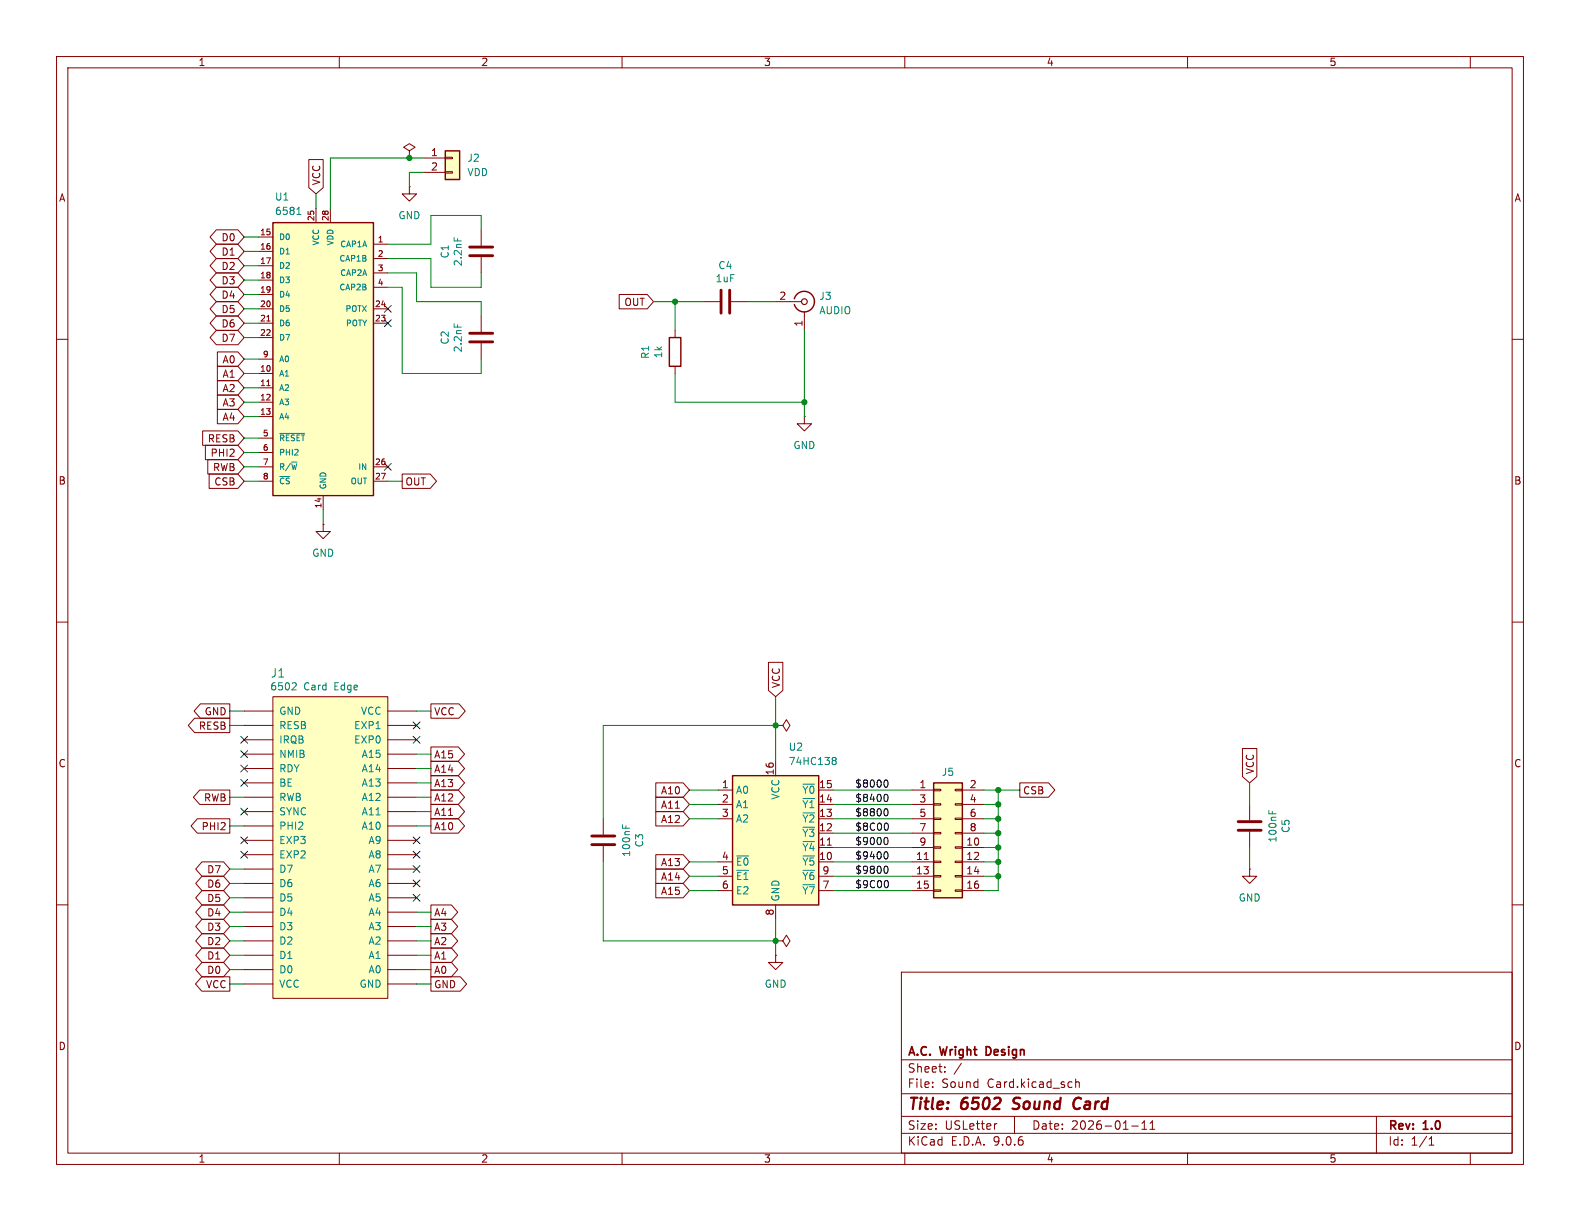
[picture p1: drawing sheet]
<svg xmlns="http://www.w3.org/2000/svg" width="279mm" height="216mm" viewBox="0 0 279 216" stroke-linecap="round" stroke-linejoin="round" font-family="sans-serif">
<g fill="none" stroke="#840000" stroke-width=".18">
<path d="M10 10h259.4v195.9h-259.4zM12 12h255.4v191.9h-255.4zM60 10v2M110 10v2M160 10v2M210 10v2M260 10v2M119.4 58.4v1.3M137.2 53.3h4.5M142.2 55.1v3.3M10 60h2M119.4 64.8v1.2"/>
<path d="M142.2 73.7v1.2h1.3l-1.3 1.3-1.2-1.3h1.2M142.2 73.7h.1M267.4 60h2M10 110h2M267.4 110h2M137.2 128.3h1.2l.7-1 .6 1-.6 1-.7-1M137.2 128.3h.1M221 153.7v1.2h1.2l-1.2 1.3-1.3-1.3h1.3M221 153.7h.1M221 142.2v2.8M221 147.1v2.8M10 160h2"/>
<path d="M137.2 166.4h1.2l.7-1 .6 1-.6 1-.7-1M137.2 166.4h.1M137.2 168.9v1.3h1.2l-1.2 1.3-1.3-1.3h1.3M137.2 168.9h.1M159.4 171.9h108v32h-108zM267.4 160h2M159.4 197.4h108M159.4 193.4h108M159.4 187.4h108M164.9 192.1v.2M164.9 191.4v.1M167.1 189.4v.2"/>
<path d="M167.1 188.7v.1M170 188l-1.3 1.9M176.3 198.7l-.3 .1M179.4 197.4v3M190.2 190.8v1.5M190.2 191.4l.2-.1 .4 .1 .1 .9M200.1 199.1h1.2M201.9 199.7h.9M201.9 198.6l.5-.4v1.5M203.4 199.7h.8M203.4 198.6l.4-.4v1.5M243.4 197.4v6.5"/>
<path d="M60 203.9v2M110 203.9v2M159.4 200.4h108M160 203.9v2M210 203.9v2M252.7 202.5h.9M252.7 201.4l.4-.4v1.5M260 203.9v2"/>
</g>
<path d="M179 196l.3 .1M179.4 194.3l-.2 .4 .1 .2M189.9 195.6a.63 .63 0 0 0 1 .4M190.8 194.1a.88 .88 0 0 0-1 .9" fill="none" stroke="#840000" stroke-width=".4"/>
<path d="M174.7 185.1h-.3v1.5h.3" fill="none" stroke="#840000" stroke-width=".3"/>
<path d="M118.4 59.7h2v5.1h-2zM140.5 52.8a1.81 1.81 0 0 1 2.7-1 1.81 1.81 0 0 1 .1 3 1.81 1.81 0 0 1-2.8-1" fill="none" stroke="#840000" stroke-width=".25"/>
<circle cx="142.2" cy="53.3" r=".51" fill="none" stroke="#840000" stroke-width=".2"/>
<path d="M218.9 145.3h4.1M218.9 146.8h4.1" fill="none" stroke="#840000" stroke-width=".51"/>
<path d="M224.4 143.3v.6M225 143.5v.4" fill="none" stroke="#008484" stroke-width=".18"/>
<path d="M165.1 138.4h5.1v20.4h-5.1z" fill="#ffffc2"/>
<path d="M165.1 138.4h5.1v20.4h-5.1z" fill="none" stroke="#840000" stroke-width=".25"/>
<g fill="none" stroke="#840000" stroke-width=".18">
<path d="M72.4 26.7l1-.7-1-.6-1 .6 1 .7v1.2M72.4 27.9h.1M161.3 139.7h3.8M165.1 139.6h1.3v.2h-1.3zM168.9 139.6h1.3v.2h-1.3zM170.2 139.7h3.8M106.7 144.8v2.8M106.7 149.6v2.8M161.3 142.2h3.8M161.3 144.8h3.8M161.3 147.3h3.8M161.3 149.9h3.8"/>
<path d="M161.3 152.4h3.8M161.3 154.9h3.8M161.3 157.5h3.8M163.4 152h.8M165.1 142.1h1.3v.3h-1.3zM165.1 144.7h1.3v.2h-1.3zM165.1 147.2h1.3v.2h-1.3zM165.1 149.7h1.3v.3h-1.3zM165.1 152.3h1.3v.2h-1.3zM165.1 154.8h1.3v.3h-1.3zM165.1 157.4h1.3v.2h-1.3zM168.9 142.1h1.3v.3h-1.3z"/>
<path d="M168.9 144.7h1.3v.2h-1.3zM168.9 147.2h1.3v.2h-1.3zM168.9 149.7h1.3v.3h-1.3zM168.9 152.3h1.3v.2h-1.3zM168.9 154.8h1.3v.3h-1.3zM168.9 157.4h1.3v.2h-1.3zM170.2 142.2h3.8M170.2 144.8h3.8M170.2 147.3h3.8M170.2 149.9h3.8M170.2 152.4h3.8M170.2 154.9h3.8"/>
<path d="M170.2 157.5h3.8"/>
</g>
<path d="M104.6 147.8h4.1M104.6 149.4h4.1" fill="none" stroke="#840000" stroke-width=".51"/>
<path d="M110.1 145.8v.6M110.7 146v.4" fill="none" stroke="#008484" stroke-width=".18"/>
<path d="M78.7 26.7h2.6v5.1h-2.6z" fill="#ffffc2"/>
<path d="M78.7 26.7h2.6v5.1h-2.6z" fill="none" stroke="#840000" stroke-width=".25"/>
<path d="M74.9 27.9h3.8M74.9 30.5h3.8M78.7 27.8h1.3v.3h-1.3zM78.7 30.4h1.3v.2h-1.3zM85.1 40.6v2.8M85.1 45.5v2.8M85.1 55.9v2.8M124.5 53.3h2.8M129.3 53.3h2.8M85.1 60.7v2.8M57.1 92.7v1.3h1.3l-1.3 1.3-1.2-1.3h1.2M57.1 92.7h.1" fill="none" stroke="#840000" stroke-width=".18"/>
<path d="M83.1 58.9h4M83.1 45.2h4M83.1 43.7h4M127.5 51.3v4.1M129 51.3v4.1M83.1 60.5h4" fill="none" stroke="#840000" stroke-width=".51"/>
<path d="M80.3 42v.6M80.3 57.2v.6" fill="none" stroke="#008484" stroke-width=".18"/>
<path d="M48.3 39.4h17.7v48.2h-17.7z" fill="#ffffc2"/>
<path d="M48.3 39.4h17.7v48.2h-17.7z" fill="none" stroke="#840000" stroke-width=".25"/>
<g fill="none" stroke="#840000" stroke-width=".18">
<path d="M55.9 36.8v2.6M58.4 36.8v2.6M72.4 33v1.3h1.3l-1.3 1.3-1.3-1.3h1.3M72.4 33h.1M45.7 41.9h2.6M45.7 44.5h2.6M45.7 47h2.6M45.7 49.5h2.6M45.7 52.1h2.6M45.7 54.6h2.6M45.7 57.2h2.6M45.7 59.7h2.6"/>
<path d="M47.2 56.8h.6M66 54.6h2.6M66 57.2h2.6M66 43.2h2.6M66 45.7h2.6M66 48.3h2.6M66 50.8h2.6M45.7 63.5h2.6M45.7 66h2.6M45.7 68.6h2.6M45.7 71.1h2.6M45.7 73.7h2.6"/>
<path d="M45.7 77.5h2.6M47.2 68.2h.6M45.7 80h2.6M45.7 82.6h2.6M45.7 85.1h2.6M57.1 87.6v2.6M66 82.6h2.6M66 85.1h2.6"/>
</g>
<path d="M52.5 37.9h.7M52.6 36.9l.3-.3v1.3M49.5 76.6h4.4M49.5 84.3h1.8M51.6 81.7h.9" fill="none" stroke="#008484" stroke-width=".18"/>
<path d="M48.3 123.2h20.3v53.3h-20.3z" fill="#ffffc2"/>
<g fill="none" stroke="#840000" stroke-width=".18">
<path d="M43.2 125.7h5.1M43.2 128.3h5.1M43.2 130.8h5.1M43.2 133.4h5.1M43.2 135.9h5.1M43.2 138.4h5.1M48.3 123.2h20.3v53.3h-20.3zM68.6 125.7h5.1M68.6 128.3h5.1M68.6 130.8h5.1M68.6 133.4h5.1M68.6 135.9h5.1"/>
<path d="M68.6 138.4h5.1M43.2 141h5.1M43.2 143.5h5.1M43.2 146.1h5.1M43.2 148.6h5.1M43.2 151.1h5.1M43.2 153.7h5.1M43.2 156.2h5.1M43.2 158.8h5.1M68.6 141h5.1M68.6 143.5h5.1M68.6 146.1h5.1"/>
<path d="M68.6 148.6h5.1M68.6 151.1h5.1M68.6 153.7h5.1M68.6 156.2h5.1M68.6 158.8h5.1M43.2 161.3h5.1M43.2 163.8h5.1M43.2 166.4h5.1M43.2 168.9h5.1M43.2 171.5h5.1M43.2 174h5.1M68.6 161.3h5.1"/>
<path d="M68.6 163.8h5.1M68.6 166.4h5.1M68.6 168.9h5.1M68.6 171.5h5.1M68.6 174h5.1"/>
</g>
<path d="M52.1 120.7l.3 .3-.1 .3-.7 .7h.8" fill="none" stroke="#008484" stroke-width=".18"/>
<path d="M129.5 137.2h15.3v22.8h-15.3z" fill="#ffffc2"/>
<path d="M129.5 137.2h15.3v22.8h-15.3z" fill="none" stroke="#840000" stroke-width=".25"/>
<g fill="none" stroke="#840000" stroke-width=".18">
<path d="M54.6 28.2h2.6v5l-1.3 1.1-1.3-1.1zM38.3 45.7h3.8l1.1 1.3-1.1 1.3h-3.8l-1.2-1.3zM38.3 43.2h3.8l1.1 1.3-1.1 1.2h-3.8l-1.2-1.2zM38.3 40.6h3.8l1.1 1.3-1.1 1.3h-3.8l-1.2-1.3zM38.3 58.4h3.8l1.1 1.3-1.1 1.3h-3.8l-1.2-1.3zM38.3 50.8h3.8l1.1 1.3-1.1 1.2h-3.8l-1.2-1.2zM38.3 48.3h3.8l1.1 1.2-1.1 1.3h-3.8l-1.2-1.3zM38.3 53.3h3.8l1.1 1.3-1.1 1.3h-3.8l-1.2-1.3zM38.3 55.9h3.8l1.1 1.3-1.1 1.2h-3.8l-1.2-1.2zM109.5 52.1h5l1.1 1.2-1.1 1.3h-5zM35.8 76.2h6.3l1.1 1.3-1.1 1.2h-6.3zM36.3 78.7h5.8l1.1 1.3-1.1 1.3h-5.8z"/>
<path d="M38.4 67.3h3.7l1.1 1.3-1.1 1.3h-3.7zM38.4 62.2h3.7l1.1 1.3-1.1 1.3h-3.7zM38.4 69.8h3.7l1.1 1.3-1.1 1.3h-3.7zM38.4 64.8h3.7l1.1 1.2-1.1 1.3h-3.7zM38.4 72.4h3.7l1.1 1.3-1.1 1.2h-3.7zM36.7 81.3h5.4l1.1 1.3-1.1 1.2h-5.4zM37 83.8h5.1l1.1 1.3-1.1 1.3h-5.1zM71.1 83.8h5l1.1 1.3-1.1 1.3h-5zM135.9 117.1h2.5v5l-1.2 1.1-1.3-1.1zM34.4 127h6.2v2.5h-6.2l-1.1-1.2zM35.3 139.7h5.3v2.5h-5.3l-1.1-1.2zM35.4 124.5h5.2v2.5h-5.2l-1.1-1.3z"/>
<path d="M76.2 132.1h4.8l1.2 1.3-1.2 1.2h-4.8zM76.2 134.6h4.8l1.2 1.3-1.2 1.3h-4.8zM76.2 139.7h4.8l1.2 1.3-1.2 1.2h-4.8zM76.2 137.2h4.8l1.2 1.2-1.2 1.3h-4.8zM76.2 124.5h5l1.1 1.2-1.1 1.3h-5zM116 138.4h4.8l1.1 1.3-1.1 1.3h-4.8zM127 139.7h2.5M137.2 134.6v2.6M144.8 139.7h2.5M180.3 138.4h5.1l1.1 1.3-1.1 1.3h-5.1zM219.7 132.4h2.6v4.9l-1.3 1.1-1.3-1.1zM34.9 144.8h5.7v2.5h-5.7l-1.1-1.2z"/>
<path d="M35.7 154.9h3.8l1.1 1.3-1.1 1.3h-3.8l-1.1-1.3zM35.7 152.4h3.8l1.1 1.3-1.1 1.2h-3.8l-1.1-1.2zM35.7 157.5h3.8l1.1 1.3-1.1 1.2h-3.8l-1.1-1.2zM76.2 144.8h4.8l1.2 1.3-1.2 1.2h-4.8zM76.2 142.2h4.8l1.2 1.3-1.2 1.3h-4.8zM116 151.1h4.8l1.1 1.3-1.1 1.3h-4.8zM116 143.5h4.8l1.1 1.3-1.1 1.3h-4.8zM116 141h4.8l1.1 1.2-1.1 1.3h-4.8zM116 153.7h4.8l1.1 1.2-1.1 1.3h-4.8zM116 156.2h4.8l1.1 1.3-1.1 1.3h-4.8zM127 142.2h2.5M127 144.8h2.5"/>
<path d="M127 152.4h2.5M127 154.9h2.5M127 157.5h2.5M144.8 142.2h2.5M144.8 144.8h2.5M144.8 152.4h2.5M144.8 154.9h2.5M144.8 157.5h2.5M144.8 147.3h2.5M144.8 149.9h2.5M146.3 149.4h.7M35.7 172.7h4.9v2.6h-4.9l-1.1-1.3z"/>
<path d="M35.7 170.2h3.8l1.1 1.3-1.1 1.2h-3.8l-1.1-1.2zM35.7 167.6h3.8l1.1 1.3-1.1 1.3h-3.8l-1.1-1.3zM35.7 160h3.8l1.1 1.3-1.1 1.3h-3.8l-1.1-1.3zM35.7 165.1h3.8l1.1 1.3-1.1 1.2h-3.8l-1.1-1.2zM35.7 162.6h3.8l1.1 1.2-1.1 1.3h-3.8l-1.1-1.3zM76.2 170.2h3.6l1.1 1.3-1.1 1.2h-3.6zM76.2 167.6h3.6l1.1 1.3-1.1 1.3h-3.6zM76.2 172.7h5.2l1.1 1.3-1.1 1.3h-5.2zM76.2 165.1h3.6l1.1 1.3-1.1 1.2h-3.6zM76.2 162.6h3.6l1.1 1.2-1.1 1.3h-3.6zM76.2 160h3.6l1.1 1.3-1.1 1.3h-3.6zM137.2 160v2.6"/>
</g>
<path d="M142 138.7h2M147.3 134.4l.1 .1M147.3 134l.3-.1 .2 .2 .1 .1-.3 .3M147.4 134.5h.2M147.4 134.5h-.1M147.6 134.5l.3 .2-.1 .4-.2 .1-.3-.1M130.3 151.4h2.1" fill="none" stroke="#008484" stroke-width=".18"/>
<path d="M156.5 138l.1-.1a.68 .68 0 0 1 .5 .7 .68 .68 0 0 1-.5 .6l-.1-.1M156.5 140.5h.1a.68 .68 0 0 1 .5 .6 .68 .68 0 0 1-.5 .6h-.1M156.5 143.1l.1-.1a.68 .68 0 0 1 .5 .6 .68 .68 0 0 1-.5 .7l-.1-.1M156.5 148.1h.1a.68 .68 0 0 1 .5 .6 .68 .68 0 0 1-.5 .6h-.1M156.5 150.7l.1-.1a.68 .68 0 0 1 .5 .7 .68 .68 0 0 1-.5 .6l-.1-.1M156.5 153.2h.1a.68 .68 0 0 1 .5 .6 .68 .68 0 0 1-.5 .6h-.1M156.8 155.7a.79 .79 0 0 1 0 1.3M156.8 145.5a.79 .79 0 0 1 0 1.3" fill="none" stroke="#000" stroke-width=".18"/>
<g fill="none" stroke="#008400" stroke-width=".18">
<path d="M55.9 34.3v2.5M74.9 27.9h-16.5v8.9M74.9 30.5h-2.5v2.5M43.2 52.1h2.5M43.2 54.6h2.5M43.2 49.5h2.5M43.2 47h2.5M43.2 41.9h2.5M43.2 44.5h2.5M43.2 59.7h2.5M43.2 57.2h2.5M68.6 45.7h7.6v5.1h8.9v-2.5"/>
<path d="M68.6 48.3h5.1v5h11.4v2.6M68.6 50.8h2.5v15.2h14v-2.5M85.1 40.6v-2.5h-8.9v5.1h-7.6M115.6 53.3h8.9M119.4 53.3v5.1M132.1 53.3h5.1M142.2 58.4v15.3M43.2 71.1h2.5M43.2 68.6h2.5M43.2 77.5h2.5M43.2 73.7h2.5M43.2 63.5h2.5"/>
<path d="M43.2 66h2.5M119.4 66v5.1h22.8M43.2 85.1h2.5M43.2 82.6h2.5M43.2 80h2.5M57.1 90.2v2.5M68.6 85.1h2.5M40.6 125.7h2.6M40.6 128.3h2.6M73.7 138.4h2.5M73.7 133.4h2.5M73.7 125.7h2.5"/>
<path d="M73.7 135.9h2.5M121.9 139.7h5.1M137.2 123.2v11.4M137.2 128.3h-30.5v16.5M147.3 139.7h14M174 139.7h6.3M176.5 139.7v17.8h-2.5M221 138.4v3.8M40.6 146.1h2.6M40.6 141h2.6M40.6 153.7h2.6M40.6 158.8h2.6"/>
<path d="M40.6 156.2h2.6M73.7 146.1h2.5M73.7 143.5h2.5M73.7 141h2.5M106.7 152.4v14h30.5M121.9 157.5h5.1M121.9 152.4h5.1M121.9 154.9h5.1M121.9 142.2h5.1M121.9 144.8h5.1M147.3 157.5h14M147.3 149.9h14"/>
<path d="M147.3 152.4h14M147.3 154.9h14M147.3 142.2h14M147.3 144.8h14M147.3 147.3h14M174 149.9h2.5M174 152.4h2.5M174 154.9h2.5M174 142.2h2.5M174 144.8h2.5M174 147.3h2.5M221 149.9v3.8"/>
<path d="M40.6 166.4h2.6M40.6 163.8h2.6M40.6 161.3h2.6M40.6 171.5h2.6M40.6 174h2.6M40.6 168.9h2.6M73.7 166.4h2.5M73.7 163.8h2.5M73.7 161.3h2.5M73.7 171.5h2.5M73.7 174h2.5M73.7 168.9h2.5"/>
<path d="M137.2 162.6v6.3"/>
</g>
<g fill="none" stroke="#000084" stroke-width=".18">
<path d="M68 54l1.2 1.2M68 56.5l1.2 1.3M69.2 54l-1.2 1.2M69.2 56.5l-1.2 1.3M68 81.9l1.2 1.3M69.2 81.9l-1.2 1.3M42.6 130.2l1.2 1.2M42.6 132.7l1.2 1.3M42.6 135.3l1.2 1.2M42.6 137.8l1.2 1.2M43.8 130.2l-1.2 1.2M43.8 132.7l-1.2 1.3"/>
<path d="M43.8 135.3l-1.2 1.2M43.8 137.8l-1.2 1.2M73.1 127.7l1.2 1.2M73.1 130.2l1.2 1.2M74.3 127.7l-1.2 1.2M74.3 130.2l-1.2 1.2M42.6 148l1.2 1.2M42.6 150.5l1.2 1.2M42.6 142.9l1.2 1.2M43.8 148l-1.2 1.2M43.8 150.5l-1.2 1.2M43.8 142.9l-1.2 1.2"/>
<path d="M73.1 158.1l1.2 1.3M73.1 153.1l1.2 1.2M73.1 155.6l1.2 1.2M73.1 148l1.2 1.2M73.1 150.5l1.2 1.2M74.3 158.1l-1.2 1.3M74.3 153.1l-1.2 1.2M74.3 155.6l-1.2 1.2M74.3 148l-1.2 1.2M74.3 150.5l-1.2 1.2"/>
</g>
<g fill="#008400" stroke="#008400" stroke-width=".18">
<circle cx="137.2" cy="166.4" r=".46"/>
<circle cx="137.2" cy="128.3" r=".46"/>
<circle cx="176.5" cy="144.8" r=".46"/>
<circle cx="176.5" cy="154.9" r=".46"/>
<circle cx="176.5" cy="147.3" r=".46"/>
<circle cx="176.5" cy="142.2" r=".46"/>
<circle cx="176.5" cy="139.7" r=".46"/>
<circle cx="176.5" cy="152.4" r=".46"/>
<circle cx="176.5" cy="149.9" r=".46"/>
<circle cx="72.4" cy="27.9" r=".46"/>
<circle cx="142.2" cy="71.1" r=".46"/>
<circle cx="119.4" cy="53.3" r=".46"/>
</g>
<g font-size="2.8" fill="#840000">
<text x="160.4" y="196.8">Title:</text>
<text x="170.1" y="196.8">6502</text>
<text x="180" y="196.8">Sound</text>
<text x="191.5" y="196.8">Card</text>
</g>
<text font-size="2.1" fill="#008484" x="47.8" y="120">J1</text>
<g font-size="2.1" fill="#840000">
<text x="160.4" y="189.9">Sheet:</text>
<text x="160.4" y="187.1">A.C.</text>
<text x="166.4" y="187.1">Wright</text>
<text x="175" y="187.1">Design</text>
<text x="160.4" y="192.6">File:</text>
<text x="166.5" y="192.6">Sound</text>
<text x="174.6" y="192.6">Card.kicad_sch</text>
<text x="160.4" y="202.8">KiCad</text>
<text x="160.4" y="200">Size:</text>
<text x="167.1" y="200">USLetter</text>
<text x="168.1" y="202.8">E.D.A.</text>
<text x="175.7" y="202.8">9.0.6</text>
<text x="182.4" y="200">Date:</text>
<text x="189.4" y="200">2026-01-11</text>
<text x="245.4" y="200.2">Rev:</text>
<text x="245.4" y="202.8">Id:</text>
<text x="249.5" y="202.8">1/1</text>
<text x="251.8" y="200.2">1.0</text>
</g>
<g font-size="1.8" fill="#840000">
<text x="35" y="11.9">1</text>
<text x="85" y="11.9">2</text>
<text x="135" y="11.9">3</text>
<text x="185" y="11.9">4</text>
<text x="235" y="11.9">5</text>
<text x="76.1" y="27.7">1</text>
<text x="10.3" y="35.9">A</text>
<text x="56.8" y="32.9" transform="rotate(-90 56.8 32.9)">VCC</text>
<text x="76.1" y="30.2">2</text>
<text x="267.7" y="35.9">A</text>
<text x="39.1" y="47.9">D2</text>
<text x="39.1" y="45.4">D1</text>
<text x="39.1" y="42.9">D0</text>
<text x="39.1" y="53">D4</text>
<text x="39.1" y="50.5">D3</text>
<text x="137.7" y="53.1">2</text>
<text x="39.1" y="55.6">D5</text>
<text x="39.1" y="58.1">D6</text>
<text x="110.3" y="54.3">OUT</text>
<text x="142" y="57.9" transform="rotate(-90 142 57.9)">1</text>
<text x="39.1" y="60.6">D7</text>
<text x="39.2" y="64.5">A0</text>
<text x="39.2" y="69.5">A2</text>
<text x="39.2" y="67">A1</text>
<text x="39.2" y="72.1">A3</text>
<text x="39.2" y="74.6">A4</text>
<text x="36.6" y="78.4">RESB</text>
<text x="37.1" y="81">PHI2</text>
<text x="37.6" y="83.5">RWB</text>
<text x="10.3" y="85.9">B</text>
<text x="37.8" y="86">CSB</text>
<text x="71.6" y="86">OUT</text>
<text x="267.7" y="85.9">B</text>
<text x="138.1" y="121.8" transform="rotate(-90 138.1 121.8)">VCC</text>
<text x="35.1" y="129.2">RESB</text>
<text x="36.1" y="126.7">GND</text>
<text x="76.7" y="126.7">VCC</text>
<text x="10.3" y="135.9">C</text>
<text x="76.7" y="134.3">A15</text>
<text x="76.7" y="136.8">A14</text>
<text x="136.9" y="137.2" transform="rotate(-90 136.9 137.2)">16</text>
<text x="221.9" y="137" transform="rotate(-90 221.9 137)">VCC</text>
<text x="267.7" y="135.9">C</text>
<text x="36" y="141.9">RWB</text>
<text x="76.7" y="141.9">A12</text>
<text x="76.7" y="139.4">A13</text>
<text x="116.8" y="143.2">A11</text>
<text x="116.8" y="140.7">A10</text>
<text x="127.6" y="139.4">1</text>
<text x="127.6" y="142">2</text>
<text x="144.7" y="139.4">15</text>
<text x="144.7" y="142">14</text>
<text x="162.5" y="139.4">1</text>
<text x="162.5" y="142">3</text>
<text x="171.4" y="139.4">2</text>
<text x="171.4" y="142">4</text>
<text x="180.8" y="140.7">CSB</text>
<text x="35.5" y="147">PHI2</text>
<text x="76.7" y="147">A10</text>
<text x="76.7" y="144.5">A11</text>
<text x="116.8" y="145.7">A12</text>
<text x="127.6" y="144.5">3</text>
<text x="144.7" y="144.5">13</text>
<text x="144.7" y="147.1">12</text>
<text x="144.7" y="149.6">11</text>
<text x="162.5" y="144.5">5</text>
<text x="162.5" y="147.1">7</text>
<text x="162.5" y="149.6">9</text>
<text x="170.8" y="149.6">10</text>
<text x="171.4" y="144.5">6</text>
<text x="171.4" y="147.1">8</text>
<text x="36.5" y="154.6">D7</text>
<text x="116.8" y="153.4">A13</text>
<text x="116.8" y="155.9">A14</text>
<text x="127.6" y="152.1">4</text>
<text x="127.6" y="154.7">5</text>
<text x="144.7" y="152.1">10</text>
<text x="145.3" y="154.7">9</text>
<text x="161.9" y="152.1">11</text>
<text x="161.9" y="154.7">13</text>
<text x="170.8" y="152.1">12</text>
<text x="170.8" y="154.7">14</text>
<text x="36.5" y="157.2">D6</text>
<text x="36.5" y="159.7">D5</text>
<text x="116.8" y="158.4">A15</text>
<text x="127.6" y="157.2">6</text>
<text x="136.9" y="162" transform="rotate(-90 136.9 162)">8</text>
<text x="145.3" y="157.2">7</text>
<text x="161.9" y="157.2">15</text>
<text x="170.8" y="157.2">16</text>
<text x="36.5" y="162.2">D4</text>
<text x="36.5" y="167.3">D2</text>
<text x="36.5" y="164.8">D3</text>
<text x="76.7" y="167.3">A2</text>
<text x="76.7" y="164.8">A3</text>
<text x="76.7" y="162.2">A4</text>
<text x="36.5" y="172.4">D0</text>
<text x="36.5" y="169.9">D1</text>
<text x="76.7" y="172.4">A0</text>
<text x="76.7" y="169.9">A1</text>
<text x="36.3" y="174.9">VCC</text>
<text x="76.7" y="174.9">GND</text>
<text x="10.3" y="185.9">D</text>
<text x="267.7" y="185.9">D</text>
<text x="35" y="205.8">1</text>
<text x="85" y="205.8">2</text>
<text x="135" y="205.8">3</text>
<text x="185" y="205.8">4</text>
<text x="235" y="205.8">5</text>
</g>
<g font-size="1.8" fill="#008484">
<text x="82.6" y="28.8">J2</text>
<text x="48.5" y="35.7">U1</text>
<text x="82.6" y="31.3">VDD</text>
<text x="48.5" y="38.2">6581</text>
<text x="70.4" y="39">GND</text>
<text x="79.6" y="45.8" transform="rotate(-90 79.6 45.8)">C1</text>
<text x="81.9" y="47.2" transform="rotate(-90 81.9 47.2)">2.2nF</text>
<text x="126.9" y="47.8">C4</text>
<text x="126.4" y="50.1">1uF</text>
<text x="144.8" y="53.2">J3</text>
<text x="144.8" y="55.8">AUDIO</text>
<text x="79.6" y="61" transform="rotate(-90 79.6 61)">C2</text>
<text x="81.9" y="62.4" transform="rotate(-90 81.9 62.4)">2.2nF</text>
<text x="115" y="63.6" transform="rotate(-90 115 63.6)">R1</text>
<text x="117.3" y="63.5" transform="rotate(-90 117.3 63.5)">1k</text>
<text x="140.2" y="79.6">GND</text>
<text x="55.1" y="98.7">GND</text>
<text x="47.7" y="122.3">6502</text>
<text x="53.7" y="122.3">Card</text>
<text x="59.2" y="122.3">Edge</text>
<text x="49.3" y="126.6">GND</text>
<text x="49.3" y="129.1">RESB</text>
<text x="49.3" y="131.7">IRQB</text>
<text x="62.5" y="129.1">EXP1</text>
<text x="62.5" y="131.7">EXP0</text>
<text x="63.7" y="126.6">VCC</text>
<text x="49.3" y="134.2">NMIB</text>
<text x="49.3" y="136.8">RDY</text>
<text x="63.9" y="134.2">A15</text>
<text x="63.9" y="136.8">A14</text>
<text x="139.4" y="132.9">U2</text>
<text x="139.4" y="135.5">74HC138</text>
<text x="166.4" y="137.4">J5</text>
<text x="49.3" y="139.3">BE</text>
<text x="49.3" y="141.8">RWB</text>
<text x="63.9" y="139.3">A13</text>
<text x="63.9" y="141.8">A12</text>
<text x="130" y="140.6">A0</text>
<text x="130" y="143.1">A1</text>
<text x="138" y="141.5" transform="rotate(-90 138 141.5)">VCC</text>
<text x="141.8" y="140.6">~{Y0}</text>
<text x="141.8" y="143.1">~{Y1}</text>
<text x="49.3" y="144.4">SYNC</text>
<text x="49.3" y="146.9">PHI2</text>
<text x="49.3" y="149.5">EXP3</text>
<text x="63.9" y="144.4">A11</text>
<text x="63.9" y="146.9">A10</text>
<text x="65.1" y="149.5">A9</text>
<text x="113.9" y="149.9" transform="rotate(-90 113.9 149.9)">C3</text>
<text x="130" y="145.6">A2</text>
<text x="141.8" y="145.6">~{Y2}</text>
<text x="141.8" y="148.2">~{Y3}</text>
<text x="225.9" y="149.1" transform="rotate(-90 225.9 149.1)">100nF</text>
<text x="228.2" y="147.4" transform="rotate(-90 228.2 147.4)">C5</text>
<text x="49.3" y="152">EXP2</text>
<text x="49.3" y="154.5">D7</text>
<text x="65.1" y="152">A8</text>
<text x="65.1" y="154.5">A7</text>
<text x="111.6" y="151.6" transform="rotate(-90 111.6 151.6)">100nF</text>
<text x="130" y="153.3">~{E0}</text>
<text x="130" y="155.8">~{E1}</text>
<text x="141.8" y="150.7">~{Y4}</text>
<text x="141.8" y="153.3">~{Y5}</text>
<text x="141.8" y="155.8">~{Y6}</text>
<text x="49.3" y="157.1">D6</text>
<text x="49.3" y="159.6">D5</text>
<text x="65.1" y="157.1">A6</text>
<text x="65.1" y="159.6">A5</text>
<text x="130" y="158.3">E2</text>
<text x="138" y="159.5" transform="rotate(-90 138 159.5)">GND</text>
<text x="141.8" y="158.3">~{Y7}</text>
<text x="218.9" y="159.6">GND</text>
<text x="49.3" y="162.2">D4</text>
<text x="49.3" y="164.7">D3</text>
<text x="49.3" y="167.2">D2</text>
<text x="65.1" y="162.2">A4</text>
<text x="65.1" y="164.7">A3</text>
<text x="65.1" y="167.2">A2</text>
<text x="49.3" y="169.8">D1</text>
<text x="49.3" y="172.3">D0</text>
<text x="65.1" y="169.8">A1</text>
<text x="65.1" y="172.3">A0</text>
<text x="49.3" y="174.9">VCC</text>
<text x="63.5" y="174.9">GND</text>
<text x="135.1" y="174.9">GND</text>
</g>
<g font-size="1.8">
<text x="151.1" y="141.9">$8400</text>
<text x="151.1" y="139.4">$8000</text>
<text x="151.1" y="149.5">$9000</text>
<text x="151.1" y="144.4">$8800</text>
<text x="151.1" y="147">$8C00</text>
<text x="151.1" y="154.6">$9800</text>
<text x="151.1" y="152.1">$9400</text>
<text x="151.1" y="157.1">$9C00</text>
</g>
<g font-size="1.4" fill="#840000">
<text x="45.9" y="41.7">15</text>
<text x="55.6" y="39.2" transform="rotate(-90 55.6 39.2)">25</text>
<text x="58.2" y="39.2" transform="rotate(-90 58.2 39.2)">28</text>
<text x="45.9" y="44.2">16</text>
<text x="45.9" y="46.7">17</text>
<text x="66.7" y="42.9">1</text>
<text x="66.7" y="45.5">2</text>
<text x="45.9" y="49.3">18</text>
<text x="45.9" y="51.8">19</text>
<text x="66.7" y="48">3</text>
<text x="66.7" y="50.5">4</text>
<text x="45.9" y="54.4">20</text>
<text x="45.9" y="56.9">21</text>
<text x="45.9" y="59.4">22</text>
<text x="66.2" y="54.4">24</text>
<text x="66.2" y="56.9">23</text>
<text x="45.9" y="65.8">10</text>
<text x="46.4" y="63.2">9</text>
<text x="45.9" y="68.3">11</text>
<text x="45.9" y="70.9">12</text>
<text x="45.9" y="73.4">13</text>
<text x="46.4" y="77.2">5</text>
<text x="46.4" y="79.8">6</text>
<text x="46.4" y="82.3">7</text>
<text x="66.2" y="82.3">26</text>
<text x="46.4" y="84.8">8</text>
<text x="56.9" y="90" transform="rotate(-90 56.9 90)">14</text>
<text x="66.2" y="84.8">27</text>
</g>
<g font-size="1.4" fill="#008484">
<text x="49.3" y="42.6">D0</text>
<text x="49.3" y="45.2">D1</text>
<text x="49.3" y="47.7">D2</text>
<text x="56.6" y="43.5" transform="rotate(-90 56.6 43.5)">VCC</text>
<text x="59.2" y="43.5" transform="rotate(-90 59.2 43.5)">VDD</text>
<text x="59.9" y="46.5">CAP1B</text>
<text x="60" y="43.9">CAP1A</text>
<text x="49.3" y="50.3">D3</text>
<text x="49.3" y="52.8">D4</text>
<text x="59.9" y="51.5">CAP2B</text>
<text x="60" y="49">CAP2A</text>
<text x="49.3" y="55.3">D5</text>
<text x="49.3" y="57.9">D6</text>
<text x="60.9" y="55.3">POTX</text>
<text x="61" y="57.9">POTY</text>
<text x="49.3" y="60.4">D7</text>
<text x="49.3" y="64.2">A0</text>
<text x="49.3" y="66.8">A1</text>
<text x="49.3" y="69.3">A2</text>
<text x="49.3" y="71.9">A3</text>
<text x="49.3" y="74.4">A4</text>
<text x="49.3" y="78.2">~{RESET}</text>
<text x="49.3" y="80.7">PHI2</text>
<text x="49.3" y="83.3">R/~{W}</text>
<text x="63.2" y="83.3">IN</text>
<text x="49.3" y="85.8">~{CS}</text>
<text x="57.9" y="86.6" transform="rotate(-90 57.9 86.6)">GND</text>
<text x="61.9" y="85.8">OUT</text>
</g>
</svg>
